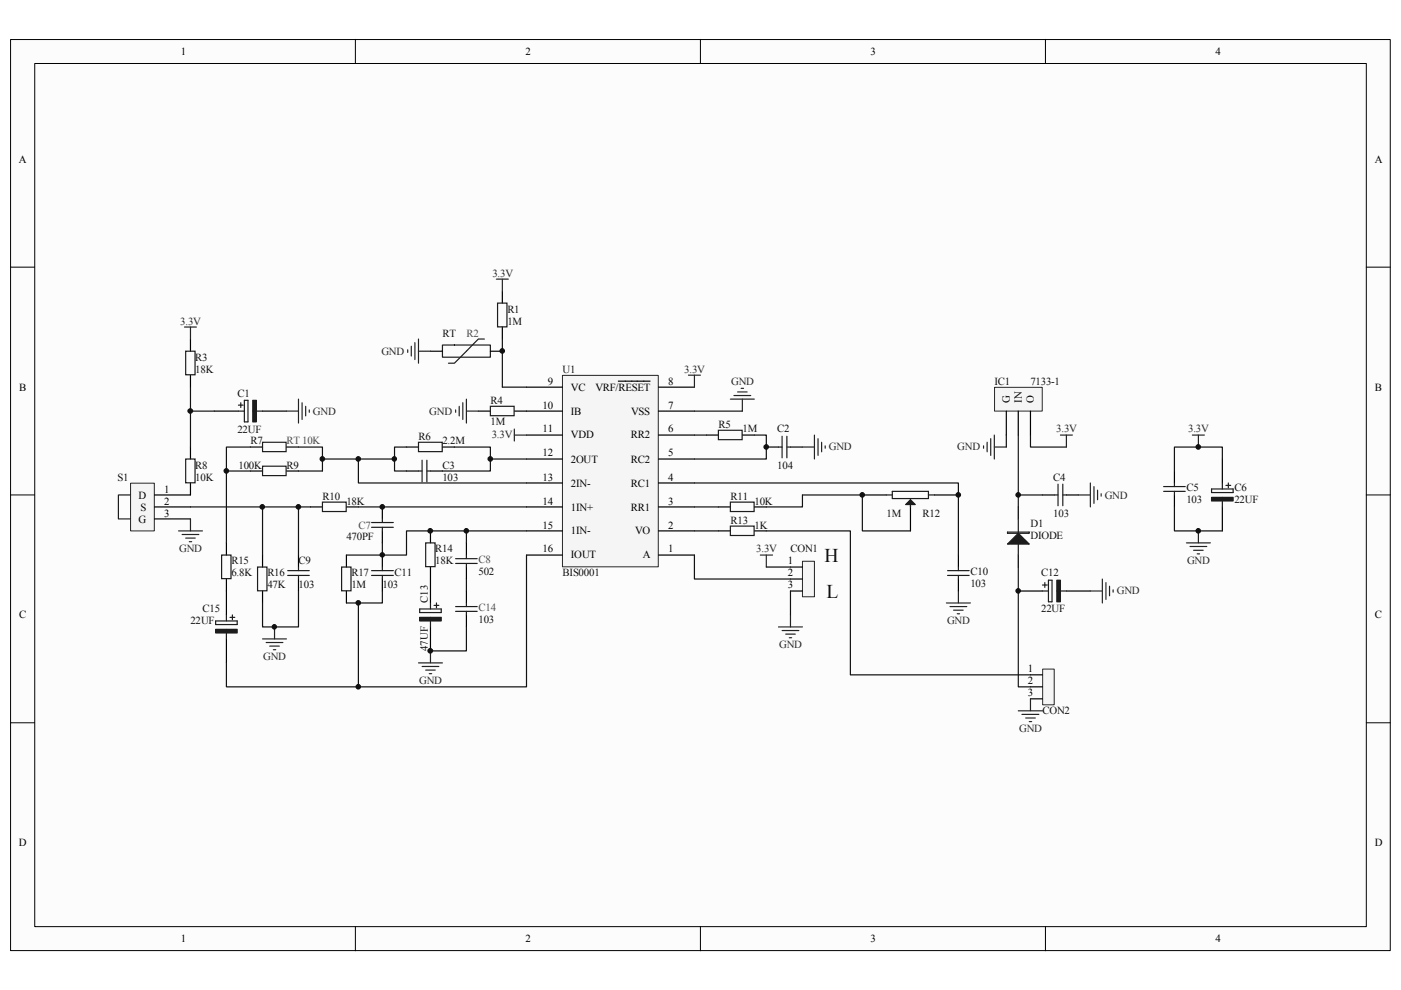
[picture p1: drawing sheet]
<svg xmlns="http://www.w3.org/2000/svg" width="297mm" height="210mm" viewBox="0 0 297 210" stroke-linecap="round" stroke-linejoin="round" font-family="sans-serif">
<path d="M2.3 8.4h292.5v193.1h-292.5z" fill="#fcfcfc"/>
<path d="M2.2 8.4h292.6v193.1h-292.6z" fill="none" stroke="#000" stroke-width=".21"/>
<path d="M7.4 13.5h282.3v183h-282.3z" fill="#fcfcfc"/>
<g fill="none" stroke="#000" stroke-width=".21">
<path d="M7.4 13.5h282.3v183h-282.3zM75.3 8.3v5.1M148.5 8.3v5.1M221.7 8.3v5.1M2.2 56.6h5.1M289.7 56.6h5.1M2.2 104.9h5.1M289.7 104.9h5.1M2.2 153.2h5.1M289.7 153.2h5.1M75.3 196.5v5.1M148.5 196.5v5.1"/>
<path d="M221.7 196.5v5.1"/>
</g>
<path d="M119.3 79.6h20.3v40.6h-20.3z" fill="#f5f5f5"/>
<path d="M119.2 79.6h20.4v40.6h-20.4z" fill="none" stroke="#262626" stroke-width=".21"/>
<g fill="none" stroke="#000" stroke-width=".25">
<path d="M111.6 97.3h7.6M111.6 92.2h7.6M111.6 87.2h7.6M111.6 82.1h7.6M131.1 80.8h6.7M139.6 97.3h7.6M139.6 92.2h7.6M139.6 87.2h7.6M139.6 82.1h7.6M111.6 117.7h7.6M111.6 112.6h7.6M111.6 107.5h7.6"/>
<path d="M111.6 102.4h7.6M139.6 117.7h7.6M139.6 112.6h7.6M139.6 107.5h7.6M139.6 102.4h7.6"/>
</g>
<path d="M221.1 141.9h2.4v7.5h-2.4z" fill="#f5f5f5"/>
<path d="M221.1 141.9h2.4v7.5h-2.4z" fill="none" stroke="#262626" stroke-width=".21"/>
<path d="M218.5 143.1h2.5M218.5 145.6h2.5M218.5 148.2h2.5" fill="none" stroke="#000" stroke-width=".25"/>
<path d="M27.7 102.5h5v10.1h-5z" fill="#f5f5f5"/>
<path d="M27.7 102.4h5v10.2h-5z" fill="none" stroke="#262626" stroke-width=".21"/>
<path d="M27.6 104.9h-2.5v5.1h2.5" fill="none" stroke="#1c1c1c" stroke-width=".25"/>
<path d="M32.8 104.9h7.6M32.8 107.5h7.6M32.8 110h7.6" fill="none" stroke="#000" stroke-width=".25"/>
<path d="M210.9 82.2h10.1v5h-10.1z" fill="#f5f5f5"/>
<path d="M210.9 82.1h10.1v5.1h-10.1z" fill="none" stroke="#262626" stroke-width=".21"/>
<path d="M213.4 87.2v5M215.9 87.2v5M218.5 87.2v5M215.9 107.5v2.5M215.9 117.7v2.5" fill="none" stroke="#000" stroke-width=".25"/>
<path d="M215.9 110v7.7" fill="none" stroke="#1c1c1c" stroke-width=".25"/>
<path d="M213.6 115.4l2.3-2.3 2.3 2.3z" fill="#1c1c1c"/>
<g fill="none" stroke="#1c1c1c" stroke-width=".25">
<path d="M213.6 115.4l2.3-2.3 2.3 2.3zM213.6 112.8h4.6v.3h-4.6zM223.6 104.9h.7M224.3 102.7v4.5M225.3 104.9h.8M225.3 102.7v4.5M246.7 104.2h4.6M246.7 103.2h4.6M249 102.4v.8M249 104.2v.7M256.9 103.7h4.5v.7h-4.5zM259.2 102.4v1.3"/>
<path d="M259.2 105.5v2M259.9 102.9h1"/>
</g>
<path d="M213.4 92.2v2.6M215.9 92.2v15.3M218.5 92.2v2.6h7.6M215.9 104.9h5.1" fill="none" stroke="#0e0e0e" stroke-width=".25"/>
<g fill="none" stroke="#262626" stroke-width=".25">
<path d="M208.5 94.5v.5M209.3 93.8v2M210.1 93v3.6M210.8 92.2v5.1M210.8 94.8h2.6M228.6 104.9h2.6M231.2 102.4v5.1M231.9 103.2v3.5M232.7 103.9v2.1M233.5 104.7v.5M251.5 115.1h5.1M252.3 115.9h3.6"/>
<path d="M253.1 116.7h2M253.8 117.4h.5M254.1 112.6v2.5M215.9 150.7h5.1M216.7 151.5h3.6M217.5 152.2h2M218.2 153h.5M218.5 148.2v2.5"/>
</g>
<path d="M249 99.9v2.5M259.2 97.3v5.1M221 104.9h2.6M226.1 104.9h2.5M249 104.9v2.6M259.2 107.5v5.1" fill="none" stroke="#000" stroke-width=".25"/>
<path d="M256.9 105.5h4.5v.7h-4.5z" fill-rule="evenodd" fill="#1c1c1c"/>
<path d="M256.9 105.5h4.5v.7h-4.5zM260.4 102.4v1" fill="none" stroke="#1c1c1c" stroke-width=".25"/>
<path d="M259.2 97.3v-2.5h-10.2v5.1M249 107.5v5.1h10.2" fill="none" stroke="#0e0e0e" stroke-width=".25"/>
<path d="M224.8 92.2h2.6M226.1 92.2v2.6M252.8 92.2h2.6M254.1 92.2v2.6" fill="none" stroke="#262626" stroke-width=".25"/>
<path d="M170.2 119h2.5v7.5h-2.5z" fill="#f5f5f5"/>
<path d="M170.1 119h2.6v7.5h-2.6z" fill="none" stroke="#262626" stroke-width=".21"/>
<path d="M167.6 120.2h2.5M167.6 122.8h2.5M167.6 125.3h2.5M215.9 125.3h5.1M226.1 125.3h5.1" fill="none" stroke="#000" stroke-width=".25"/>
<path d="M147.2 117.7v5.1h20.4M162.5 120.2h5.1M167.6 125.3v5.1M215.9 120.2v25.4h2.6" fill="none" stroke="#0e0e0e" stroke-width=".25"/>
<path d="M146 79.5h2.5M147.2 79.5v2.6M161.2 117.7h2.6M162.5 117.7v2.5M165.1 132.9h5M165.8 133.7h3.6M166.6 134.5h2M167.3 135.2h.5M167.6 130.4v2.5" fill="none" stroke="#262626" stroke-width=".25"/>
<path d="M221 125.3h1.3M221.5 123.5v1M222.3 123h.8v4.6h-.8zM224.1 125.3h2" fill="none" stroke="#1c1c1c" stroke-width=".25"/>
<path d="M224.1 123h.7v4.6h-.7z" fill-rule="evenodd" fill="#1c1c1c"/>
<path d="M154.9 111.5h5v2h-5zM154.9 106.5h5v2h-5zM187.9 104.9h1.3M189.2 104.2h7.6v1.5h-7.6zM193 105.7v1.8M196.8 104.9h1.3M221 124h1M224.1 123h.7v4.6h-.7z" fill="none" stroke="#1c1c1c" stroke-width=".25"/>
<path d="M109 91v2.5M109 92.2h2.6M231.2 125.3h2.5M233.7 122.8v5M234.5 123.5v3.6M235.2 124.3v2M236 125.1v.5" fill="none" stroke="#262626" stroke-width=".25"/>
<path d="M152.3 112.6h2.6M152.3 107.5h2.6M159.9 112.6h2.6M159.9 107.5h2.6M182.8 104.9h5.1M193 107.5v5.1M198.1 104.9h5.1" fill="none" stroke="#000" stroke-width=".25"/>
<path d="M147.2 112.6h5.1M147.2 107.5h5.1M162.5 112.6h17.8v30.5h38.2" fill="none" stroke="#0e0e0e" stroke-width=".25"/>
<path d="M193 106l1.1 1h-2.1z" fill="#1c1c1c"/>
<g fill="none" stroke="#1c1c1c" stroke-width=".25">
<path d="M93.8 73.2h10.2v2.5h-10.2zM102.7 71.9h-1.3l-5.1 5.1h-1.2M105.5 64.3h2v5h-2zM55.7 93.8h5v2h-5zM88.7 93.8h5.1v2h-5.1zM88.7 99.9h.8M89.5 97.6v4.6M90.5 99.9h.8M90.5 97.6v4.6M104 86.1h5v2h-5zM152.3 91.2h5v2h-5zM165.1 94.8h.7"/>
<path d="M165.8 92.5v4.6M166.8 94.8h.8M166.8 92.5v4.6M47 117.7h2v5h-2zM193 106l1.1 1h-2.1zM45.7 131.7h4.6v.7h-4.6zM48 130.4v1.3M48 133.4v2.1M48.8 130.9h1M200.9 121h4.6M200.9 122h4.6M203.2 120.2v.8"/>
<path d="M203.2 122v.8"/>
</g>
<g fill="none" stroke="#262626" stroke-width=".25">
<path d="M105.2 59.2h2.6M106.5 59.2v2.5M86.4 74.2v.5M87.2 73.4v2.1M88 72.6v3.6M88.7 71.9v5.1M88.7 74.5h2.6M96.6 86.9v.5M97.4 86.1v2.1M98.1 85.4v3.5M98.9 84.6v5.1M98.9 87.2h2.5"/>
<path d="M154.9 84.6h5M155.6 83.9h3.6M156.4 83.1h2M157.1 82.3h.5M157.4 84.6v2.6M170.1 94.8h2.6M172.7 92.2v5.1M173.4 93v3.6M174.2 93.8v2M175 94.5v.5M200.7 127.8h5M201.4 128.6h3.6"/>
<path d="M202.2 129.4h2M202.9 130.1h.6M203.2 125.3v2.5"/>
</g>
<g fill="none" stroke="#000" stroke-width=".25">
<path d="M91.3 74.5h2.5M104 74.5h2.5M106.5 61.7v2.6M106.5 69.3v2.6M53.1 94.8h2.6M60.7 94.8h2.6M86.2 94.8h2.5M86.2 99.9h2.5M91.3 99.9h2.5M93.8 94.8h2.5M101.4 87.2h2.6M109 87.2h2.6"/>
<path d="M149.8 92.2h2.5M157.4 92.2h2.5M162.5 94.8h2.6M167.6 94.8h2.5M48 115.1v2.6M203.2 117.7v2.5M48 122.8v7.6M48 135.5v5M203.2 122.8v2.5"/>
</g>
<path d="M106.5 71.9v10.2h5.1M86.2 94.8h-2.6v5.1h2.6M96.3 94.8h7.7v2.5h7.6M104 97.3v2.6h-10.2M147.2 92.2h2.6M147.2 87.2h10.2M159.9 92.2h2.6v5.1h-15.3" fill="none" stroke="#0e0e0e" stroke-width=".25"/>
<path d="M45.7 133.4h4.6v.8h-4.6z" fill-rule="evenodd" fill="#1c1c1c"/>
<g fill="none" stroke="#1c1c1c" stroke-width=".25">
<path d="M68.4 106.5h5v2h-5zM78.8 110.8h4.6M78.8 111.8h4.6M81.1 110v.8M81.1 111.8v.8M90.3 115.1h1.9v5h-1.9zM45.7 133.4h4.6v.8h-4.6zM49.3 130.4v1M54.6 120.2h2v5.1h-2zM61 121h4.6M61 122h4.6M63.3 120.2v.8"/>
<path d="M63.3 122v.8M72.4 120.2h2v5.1h-2zM78.8 121h4.6M78.8 122h4.6M81.1 120.2v.8M81.1 122v.8M89 129.1h4.6v.8h-4.6zM91.3 127.8v1.3M91.3 130.9v2M92 128.4h1"/>
</g>
<path d="M53.1 94.8h-5.1v20.3M40.4 107.5h25.4M55.7 107.5v10.2M63.3 107.5v10.2M76 107.5h35.6M81.1 115.1v2.6h-7.7M111.6 112.6h-25.4v5.1h-5.1M76 127.8v17.8M81.1 125.3v2.5h-7.7" fill="none" stroke="#0e0e0e" stroke-width=".25"/>
<g fill="none" stroke="#000" stroke-width=".25">
<path d="M55.7 117.7v2.5M63.3 117.7v2.5M65.8 107.5h2.6M73.4 107.5h2.6M73.4 117.7v2.5M81.1 107.5v2.5M81.1 112.6v2.5M81.1 117.7v2.5M91.3 112.6v2.5M55.7 125.3v2.5M63.3 122.8v2.5M73.4 125.3v2.5"/>
<path d="M81.1 122.8v2.5M91.3 120.2v7.6M91.3 132.9v5.1"/>
</g>
<path d="M89 130.9h4.6v.8h-4.6z" fill-rule="evenodd" fill="#1c1c1c"/>
<g fill="none" stroke="#1c1c1c" stroke-width=".25">
<path d="M39.4 97.3h2v5.1h-2zM50.5 87.2h1.3M51.1 85.4v1M51.8 84.9h.8v4.6h-.8zM53.6 87.2h2.1M96.6 118.4h4.6M96.6 119.5h4.6M98.9 117.7v.7M98.9 119.5v.7M89 130.9h4.6v.8h-4.6zM92.5 127.8v1.1M96.6 128.6h4.6"/>
<path d="M96.6 129.6h4.6M98.9 127.8v.8M98.9 129.6v.8"/>
</g>
<path d="M37.8 112.6h5.1M38.6 113.3h3.6M39.4 114.1h2M40.1 114.9h.5M40.4 110v2.6M91.3 138v2.5M88.7 140.5h5.1M89.5 141.3h3.5M90.3 142.1h2M91 142.8h.5" fill="none" stroke="#262626" stroke-width=".25"/>
<path d="M40.4 94.8v2.5M45.5 87.2h5M55.7 87.2h5M40.4 102.4v2.5M98.9 115.1v2.6M98.9 120.2v2.6M98.9 125.3v2.5M98.9 130.4v2.5" fill="none" stroke="#000" stroke-width=".25"/>
<path d="M98.9 112.6v2.5M98.9 132.9v5.1h-7.6M98.9 122.8v2.5" fill="none" stroke="#0e0e0e" stroke-width=".25"/>
<path d="M53.6 84.9h.8v4.6h-.8z" fill-rule="evenodd" fill="#1c1c1c"/>
<path d="M39.4 74.5h2v5h-2zM50.5 85.9h1.1M53.6 84.9h.8v4.6h-.8zM55.7 98.8h5v2h-5z" fill="none" stroke="#1c1c1c" stroke-width=".25"/>
<path d="M39.1 69.3h2.6M40.4 69.3v2.6M60.7 87.2h2.6M63.3 84.6v5.1M64 85.4v3.5M64.8 86.1v2.1M65.6 86.9v.5M55.7 135.5h5M56.4 136.2h3.6M57.2 137h2M58 137.8h.5M58.2 132.9v2.6" fill="none" stroke="#262626" stroke-width=".25"/>
<path d="M40.4 71.9v2.6M40.4 79.5v2.6M53.1 99.9h2.6M60.7 99.9h2.6" fill="none" stroke="#000" stroke-width=".25"/>
<path d="M40.4 87.2h5.1M40.4 82.1v12.7M48 99.9h5.1M63.3 94.8h5.1v5.1h-5.1M68.4 97.3h15.2M76 97.3v5.1h35.6M111.6 117.7v27.9h-63.6v-5.1M147.2 102.4h56v15.3M162.5 107.5h7.6v-2.6h12.7v7.7h10.2M63.3 125.3v7.6h-7.6v-5.1" fill="none" stroke="#0e0e0e" stroke-width=".25"/>
<circle cx="40.4" cy="87.1" r=".49" fill="#0e0e0e"/>
<circle cx="40.4" cy="87.1" r=".49" fill="none" stroke="#0e0e0e" stroke-width=".21"/>
<circle cx="48" cy="99.8" r=".49" fill="#0e0e0e"/>
<circle cx="48" cy="99.8" r=".49" fill="none" stroke="#0e0e0e" stroke-width=".21"/>
<circle cx="55.6" cy="107.5" r=".49" fill="#0e0e0e"/>
<circle cx="55.6" cy="107.5" r=".49" fill="none" stroke="#0e0e0e" stroke-width=".21"/>
<circle cx="58.2" cy="132.9" r=".48" fill="#0e0e0e"/>
<circle cx="58.2" cy="132.9" r=".48" fill="none" stroke="#0e0e0e" stroke-width=".21"/>
<circle cx="63.3" cy="107.5" r=".49" fill="#0e0e0e"/>
<circle cx="63.3" cy="107.5" r=".49" fill="none" stroke="#0e0e0e" stroke-width=".21"/>
<circle cx="68.3" cy="97.3" r=".49" fill="#0e0e0e"/>
<circle cx="68.3" cy="97.3" r=".49" fill="none" stroke="#0e0e0e" stroke-width=".21"/>
<circle cx="76" cy="145.6" r=".49" fill="#0e0e0e"/>
<circle cx="76" cy="145.6" r=".49" fill="none" stroke="#0e0e0e" stroke-width=".21"/>
<circle cx="76" cy="127.8" r=".49" fill="#0e0e0e"/>
<circle cx="76" cy="127.8" r=".49" fill="none" stroke="#0e0e0e" stroke-width=".21"/>
<circle cx="76" cy="97.3" r=".49" fill="#0e0e0e"/>
<circle cx="76" cy="97.3" r=".49" fill="none" stroke="#0e0e0e" stroke-width=".21"/>
<circle cx="81.1" cy="117.6" r=".48" fill="#0e0e0e"/>
<circle cx="81.1" cy="117.6" r=".48" fill="none" stroke="#0e0e0e" stroke-width=".21"/>
<circle cx="81" cy="107.5" r=".49" fill="#0e0e0e"/>
<circle cx="81" cy="107.5" r=".49" fill="none" stroke="#0e0e0e" stroke-width=".21"/>
<circle cx="83.6" cy="97.3" r=".48" fill="#0e0e0e"/>
<circle cx="83.6" cy="97.3" r=".48" fill="none" stroke="#0e0e0e" stroke-width=".21"/>
<circle cx="91.2" cy="138" r=".5" fill="#0e0e0e"/>
<circle cx="91.2" cy="138" r=".5" fill="none" stroke="#0e0e0e" stroke-width=".21"/>
<circle cx="91.2" cy="112.5" r=".5" fill="#0e0e0e"/>
<circle cx="91.2" cy="112.5" r=".5" fill="none" stroke="#0e0e0e" stroke-width=".21"/>
<circle cx="98.9" cy="112.5" r=".49" fill="#0e0e0e"/>
<circle cx="98.9" cy="112.5" r=".49" fill="none" stroke="#0e0e0e" stroke-width=".21"/>
<circle cx="103.9" cy="97.3" r=".49" fill="#0e0e0e"/>
<circle cx="103.9" cy="97.3" r=".49" fill="none" stroke="#0e0e0e" stroke-width=".21"/>
<circle cx="106.5" cy="74.4" r=".48" fill="#0e0e0e"/>
<circle cx="106.5" cy="74.4" r=".48" fill="none" stroke="#0e0e0e" stroke-width=".21"/>
<circle cx="162.5" cy="94.8" r=".48" fill="#0e0e0e"/>
<circle cx="162.5" cy="94.8" r=".48" fill="none" stroke="#0e0e0e" stroke-width=".21"/>
<circle cx="182.8" cy="104.9" r=".49" fill="#0e0e0e"/>
<circle cx="182.8" cy="104.9" r=".49" fill="none" stroke="#0e0e0e" stroke-width=".21"/>
<circle cx="203.2" cy="104.9" r=".49" fill="#0e0e0e"/>
<circle cx="203.2" cy="104.9" r=".49" fill="none" stroke="#0e0e0e" stroke-width=".21"/>
<circle cx="215.9" cy="125.3" r=".48" fill="#0e0e0e"/>
<circle cx="215.9" cy="125.3" r=".48" fill="none" stroke="#0e0e0e" stroke-width=".21"/>
<circle cx="215.9" cy="104.9" r=".49" fill="#0e0e0e"/>
<circle cx="215.9" cy="104.9" r=".49" fill="none" stroke="#0e0e0e" stroke-width=".21"/>
<circle cx="254.1" cy="112.5" r=".49" fill="#0e0e0e"/>
<circle cx="254.1" cy="112.5" r=".49" fill="none" stroke="#0e0e0e" stroke-width=".21"/>
<circle cx="254.1" cy="94.8" r=".49" fill="#0e0e0e"/>
<circle cx="254.1" cy="94.8" r=".49" fill="none" stroke="#0e0e0e" stroke-width=".21"/>
<g font-size="4.1" fill="#0e0e0e">
<text x="174.8" y="119.3">H</text>
<text x="175.3" y="126.9">L</text>
</g>
<g font-size="2.3">
<text x="38.3" y="11.6">1</text>
<text x="111.4" y="11.6">2</text>
<text x="184.6" y="11.6">3</text>
<text x="257.7" y="11.6">4</text>
<text x="4" y="34.5">A</text>
<text x="291.5" y="34.5">A</text>
<text x="4.1" y="82.8">B</text>
<text x="116.1" y="81.5">9</text>
<text x="121" y="82.8">VC</text>
<text x="126.2" y="82.8">VRF/RESET</text>
<text x="141.6" y="81.5">8</text>
<text x="291.5" y="82.8">B</text>
<text x="115" y="86.6">10</text>
<text x="121" y="87.9">IB</text>
<text x="133.8" y="87.9">VSS</text>
<text x="141.6" y="86.6">7</text>
<text x="214.1" y="85.4" transform="rotate(-90 214.1 85.4)">G</text>
<text x="216.7" y="85.4" transform="rotate(-90 216.7 85.4)">IN</text>
<text x="219.2" y="85.4" transform="rotate(-90 219.2 85.4)">O</text>
<text x="115" y="91.7">11</text>
<text x="121" y="93">VDD</text>
<text x="133.8" y="93">RR2</text>
<text x="141.6" y="91.7">6</text>
<text x="115" y="96.8">12</text>
<text x="115" y="101.9">13</text>
<text x="121" y="98.1">2OUT</text>
<text x="133.8" y="98.1">RC2</text>
<text x="141.6" y="101.9">4</text>
<text x="141.6" y="96.8">5</text>
<text x="29.4" y="105.7">D</text>
<text x="34.8" y="107">2</text>
<text x="34.8" y="104.4">1</text>
<text x="115" y="107">14</text>
<text x="121" y="103.2">2IN-</text>
<text x="133.8" y="103.2">RC1</text>
<text x="141.6" y="107">3</text>
<text x="29.4" y="110.8">G</text>
<text x="29.8" y="108.2">S</text>
<text x="34.8" y="109.5">3</text>
<text x="115" y="112.1">15</text>
<text x="121" y="108.2">1IN+</text>
<text x="121" y="113.3">1IN-</text>
<text x="133.8" y="108.2">RR1</text>
<text x="134.7" y="113.3">VO</text>
<text x="141.6" y="112.1">2</text>
<text x="115" y="117.1">16</text>
<text x="121" y="118.4">IOUT</text>
<text x="136.3" y="118.4">A</text>
<text x="141.6" y="117.1">1</text>
<text x="167" y="119.7">1</text>
<text x="167" y="122.2">2</text>
<text x="167" y="124.8">3</text>
<text x="4.1" y="131.1">C</text>
<text x="291.5" y="131.1">C</text>
<text x="217.9" y="142.6">1</text>
<text x="217.9" y="145.1">2</text>
<text x="217.9" y="147.7">3</text>
<text x="4" y="179.4">D</text>
<text x="291.5" y="179.4">D</text>
<text x="38.3" y="199.8">1</text>
<text x="111.4" y="199.8">2</text>
<text x="184.6" y="199.8">3</text>
<text x="257.7" y="199.8">4</text>
</g>
<g font-size="2.3" fill="#262626">
<text x="104.4" y="58.7">3.3V</text>
<text x="38.2" y="68.8">3.3V</text>
<text x="80.9" y="75.2">GND</text>
<text x="145.1" y="79">3.3V</text>
<text x="155" y="81.5">GND</text>
<text x="66.3" y="87.9">GND</text>
<text x="91" y="87.9">GND</text>
<text x="104.3" y="93">3.3V</text>
<text x="175.7" y="95.5">GND</text>
<text x="202.9" y="95.5">GND</text>
<text x="223.9" y="91.7">3.3V</text>
<text x="251.9" y="91.7">3.3V</text>
<text x="234.3" y="105.7">GND</text>
<text x="38" y="117.1">GND</text>
<text x="160.4" y="117.1">3.3V</text>
<text x="251.7" y="119.7">GND</text>
<text x="236.8" y="126">GND</text>
<text x="165.2" y="137.5">GND</text>
<text x="200.8" y="132.4">GND</text>
<text x="55.8" y="140">GND</text>
<text x="88.9" y="145.1">GND</text>
<text x="216.1" y="155.3">GND</text>
</g>
<g font-size="2.3" fill="#0e0e0e">
<text x="93.8" y="71.4">RT</text>
<text x="107.6" y="66.3">R1</text>
<text x="107.6" y="68.8">1M</text>
<text x="41.4" y="76.5">R3</text>
<text x="41.4" y="79">18K</text>
<text x="119.2" y="79">U1</text>
<text x="210.9" y="81.5">IC1</text>
<text x="218.5" y="81.5">7133-1</text>
<text x="50.3" y="84.1">C1</text>
<text x="104" y="85.6">R4</text>
<text x="50.3" y="91.8">22UF</text>
<text x="53.1" y="94.2">R7</text>
<text x="88.7" y="93.2">R6</text>
<text x="93.8" y="94.2">2.2M</text>
<text x="104" y="90.2">1M</text>
<text x="152.4" y="90.7">R5</text>
<text x="157.4" y="91.7">1M</text>
<text x="164.8" y="91.7">C2</text>
<text x="24.9" y="101.9">S1</text>
<text x="41.4" y="99.4">R8</text>
<text x="41.4" y="101.9">10K</text>
<text x="50.6" y="99.4">100K</text>
<text x="60.7" y="99.4">R9</text>
<text x="93.8" y="99.4">C3</text>
<text x="93.8" y="101.9">103</text>
<text x="164.8" y="99.4">104</text>
<text x="223.3" y="101.9">C4</text>
<text x="68.4" y="106">R10</text>
<text x="73.5" y="107">18K</text>
<text x="154.9" y="106">R11</text>
<text x="160" y="107">10K</text>
<text x="251.5" y="104.2">C5</text>
<text x="251.5" y="106.7">103</text>
<text x="261.7" y="104.2">C6</text>
<text x="261.7" y="106.7">22UF</text>
<text x="154.9" y="111">R13</text>
<text x="160" y="112.1">1K</text>
<text x="188" y="109.5">1M</text>
<text x="195.6" y="109.5">R12</text>
<text x="218.5" y="111.8">D1</text>
<text x="223.3" y="109.5">103</text>
<text x="49.1" y="119.7">R15</text>
<text x="63.3" y="119.7">C9</text>
<text x="73.5" y="114.6">470PF</text>
<text x="92.3" y="117.1">R14</text>
<text x="92.3" y="119.7">18K</text>
<text x="167.6" y="117.1">CON1</text>
<text x="218.5" y="114.3">DIODE</text>
<text x="49.1" y="122.2">6.8K</text>
<text x="56.7" y="122.2">R16</text>
<text x="56.7" y="124.8">47K</text>
<text x="63.3" y="124.8">103</text>
<text x="74.5" y="122.2">R17</text>
<text x="74.5" y="124.8">1M</text>
<text x="81.1" y="124.8">103</text>
<text x="83.6" y="122.2">C11</text>
<text x="101.5" y="122">502</text>
<text x="119.2" y="122.2">BIS0001</text>
<text x="205.8" y="122">C10</text>
<text x="205.8" y="124.5">103</text>
<text x="220.8" y="122.2">C12</text>
<text x="43" y="129.8">C15</text>
<text x="90.7" y="127.8" transform="rotate(-90 90.7 127.8)">C13</text>
<text x="220.8" y="129.8">22UF</text>
<text x="40.4" y="132.4">22UF</text>
<text x="101.5" y="132.1">103</text>
<text x="90.7" y="138" transform="rotate(-90 90.7 138)">47UF</text>
<text x="221" y="151.5">CON2</text>
</g>
<g font-size="2.3" fill="#4e4e4e">
<text x="98.9" y="71.4">R2</text>
<text x="76" y="112.1">C7</text>
<text x="101.5" y="119.4">C8</text>
<text x="101.5" y="129.6">C14</text>
</g>
<text font-size="2.3" fill="#4c4c4c" x="60.7" y="94.2">RT 10K</text>
</svg>
